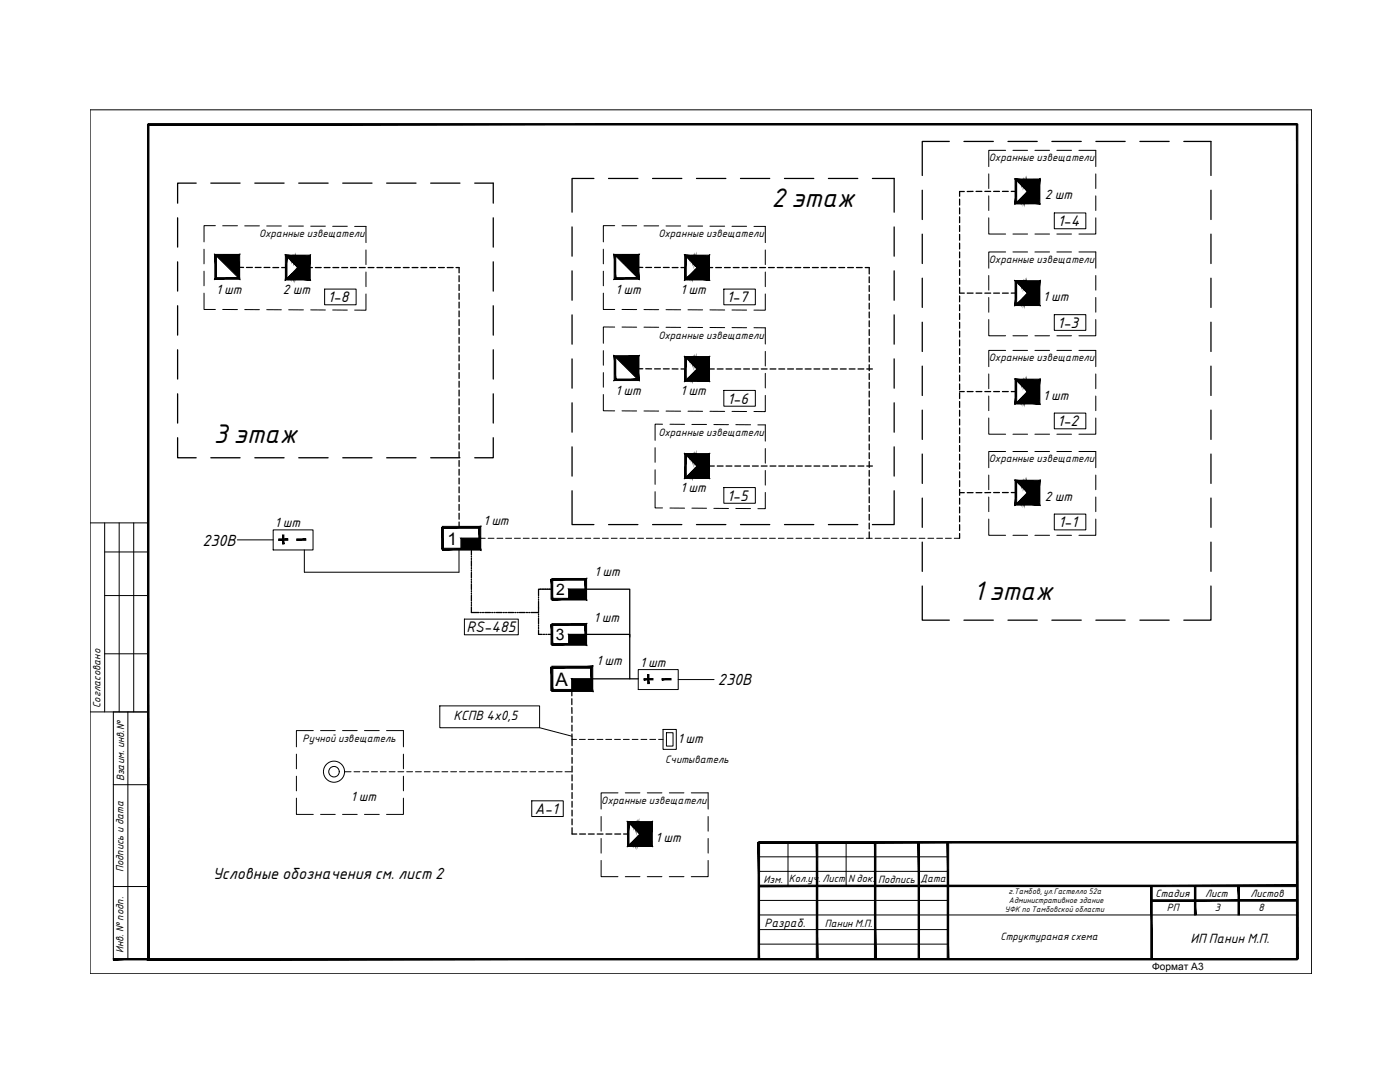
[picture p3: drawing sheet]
<svg xmlns="http://www.w3.org/2000/svg" width="279mm" height="216mm" viewBox="0 0 279 216" stroke-linecap="round" stroke-linejoin="round" font-family="sans-serif">
<!-- layer: DESC -->
<g fill="none" stroke="#000" stroke-width=".2">
<path d="M18 21.9h243.8v172.4h-243.8zM197.3 34.7v2.9M197.3 39.1v2.9M200.7 30h-3.4v3.2M202.2 30h2.9M206.5 30h3M210.9 30h2.9M215.3 30h3.4v3.2M218.7 34.7v2.9M218.7 39.1v2.9M40.7 58.5v3.3h2.3M40.7 49.7v2.9"/>
<path d="M40.7 54.1v2.9M43 45h-2.3v3.3M44.4 45h3M48.8 45.1h3M53.2 45.1h2.9M57.6 45.1h3M62 45.1h2.9M64.8 57.7h6.3v3.1h-6.3zM66.4 45.2h2.9M70.8 45.2h2.2v3.2M73 58.7v3.2h-2.2M73 49.9v2.9"/>
<path d="M73 54.3v2.9M120.4 58.5v3.3h2.3M120.4 49.7v2.9M120.4 54.1v2.9M122.7 45h-2.3v3.3M124.1 45h3M128.5 45.1h3M132.9 45.1h2.9M137.3 45.1h2.9M141.7 45.1h2.9M144.5 57.7h6.2v3.1h-6.2zM146.1 45.2h2.9"/>
<path d="M150.5 45.2h2.2v3.2M152.7 58.7v3.2h-2.2M152.7 49.9v2.9M152.7 54.3v2.9M197.3 43.5v3.2h3.4M197.3 55v2.9M197.3 59.4v2.9M200.7 50.3h-3.4v3.2M202.2 50.3h2.9M202.2 46.7h2.9M206.5 50.3h3M206.5 46.7h3"/>
<path d="M210.4 42.5h6.3v3.1h-6.3zM210.9 50.3h2.9M210.9 46.7h2.9M215.3 50.3h3.4v3.2M218.7 43.5v3.2h-3.4M218.7 55v2.9M218.7 59.4v2.9M44.4 61.8h3M48.8 61.8h3M53.2 61.8h2.9M57.6 61.8h3M62 61.8l2.9 .1"/>
<path d="M66.4 61.9h2.9M120.4 78.7v3.3h2.3M120.4 70v2.9M120.4 74.3v3M122.7 65.3l-2.3-.1v3.3M124.1 65.3h3M124.1 61.8h3M128.5 65.3h3M128.5 61.8h3M132.9 65.3h2.9M132.9 61.8h2.9M137.3 65.3h2.9"/>
<path d="M137.3 61.8h2.9M141.7 65.3l2.9 .1M141.7 61.8l2.9 .1M144.5 77.9h6.2v3.2h-6.2zM146.1 65.4h2.9M146.1 61.9h2.9M150.5 65.4h2.2v3.3M152.7 78.9v3.2h-2.2M152.7 70.1v2.9M152.7 74.5v2.9M197.3 63.8v3.2h3.4M197.3 74.6v3"/>
<path d="M197.3 79v2.9M200.7 69.9h-3.4v3.3M202.2 67h2.9M202.2 69.9h2.9M206.5 67h3M206.5 69.9h3M210.4 62.8h6.3v3.1h-6.3zM210.9 67h2.9M210.9 69.9h2.9M215.3 69.9h3.4v3.3M218.7 63.8v3.2h-3.4M218.7 74.6v3"/>
<path d="M218.7 79v2.9M124.1 82h3M128.5 82h3M130.7 98.1v3.3h1.5M130.7 89.3v3M130.7 93.7v3M132.2 84.7l-1.5-.1v3.3M132.9 82h2.9M133.7 84.7h2.9M137.3 82l2.9 .1M138.1 84.7h2.9M141.7 82.1h2.9"/>
<path d="M142.5 84.7h2.9M144.5 97.3h6.2v3.1h-6.2zM146.1 82.1h2.9M146.8 84.7l3 .1M151.2 84.8h1.5v3.2M152.7 98.3v3.2h-1.5M152.7 89.5v2.9M152.7 93.9v2.9M197.3 83.4v3.2h3.4M197.3 94.8v2.9M197.3 99.2v2.9M200.7 90.1h-3.4v3.2"/>
<path d="M202.2 90.1h2.9M202.2 86.6h2.9M206.5 90.1h3M206.5 86.6h3M210.4 82.4h6.3v3.2h-6.3zM210.9 90.1h2.9M210.9 86.6h2.9M215.3 90.1h3.4v3.2M218.7 83.4v3.2h-3.4M218.7 94.8v2.9M218.7 99.2v2.9M18 104.3h11.6"/>
<path d="M20.9 104.3v37.8M20.9 118.8h8.7M20.9 110.1h8.7M23.8 104.3v37.8M26.7 104.3v37.8M47.4 107.7h7.1M54.5 105.7h8v4h-8zM91.6 109.6v4.6h-30.9v-4.5M92 109.6h.1M96.8 107.4h-4.8v2.2M97.4 107.4h1.2M99.2 107.4h1.1"/>
<path d="M100.9 107.4h1.2M102.7 107.4h1.2M104.4 107.4h1.2M106.2 107.4h1.2M107.9 107.4h1.2M109.7 107.4h1.2M111.5 107.4h1.1M113.2 107.4h1.2M113.5 119.6h.1M115 107.4h1.1M116.7 107.4h1.2M116.9 117.6h-3.4v2"/>
<path d="M118.5 107.4h1.1M120.2 107.4h1.2M122 107.4h1.2M123.7 107.4h1.2M125.5 107.4h1.2M127.2 107.4h1.2M129 107.4h1.2M130.8 107.4h1.1M132.5 107.4h1.2M133.7 101.4h2.9M134.3 107.4h1.1M136 107.4h1.2"/>
<path d="M137.8 107.4h1.2M138.1 101.4h2.9M139.5 107.4h1.2M141.3 107.4h1.2M142.5 101.4l2.9 .1M143.1 107.4h1.1M144.8 107.4h1.2M146.6 107.4h1.1M146.8 101.5h3M148.3 107.4h1.2M150.1 107.4h1.1M151.8 107.4h1.2"/>
<path d="M153.6 107.4h1.1M155.3 107.4h1.2M157.1 107.4h1.2M158.8 107.4h1.2M160.6 107.4h1.2M162.4 107.4h1.1M164.1 107.4h1.2M165.9 107.4h1.1M167.6 107.4h1.2M169.4 107.4h1.2M171.1 107.4h1.2M172.9 107.4h1.2"/>
<path d="M174.6 107.4h1.2M176.4 107.4h1.2M178.2 107.4h1.1M179.9 107.4h1.2M181.7 107.4h1.1M183.4 107.4h1.2M185.2 107.4h1.1M186.9 107.4h1.2M188.7 107.4h1.2M190.5 107.4h1M197.3 103.6v3.2h3.4M202.2 106.8h2.9"/>
<path d="M206.5 106.8h3M210.4 102.6h6.3v3.1h-6.3zM210.9 106.8h2.9M218.7 103.6v3.2h-3.4M20.9 130.5h8.7M92.7 123.5h10.7v3.2h-10.7zM113.5 128.6h.1M116.9 126.6h-3.4v2M118.1 135.5h-4v2.3M118.1 136.1h.1M127.4 133.6h8v4h-8zM135.4 135.6h7.1"/>
<path d="M18 142.1h11.6M22.6 142.1v49.3M22.6 156.6h7M25.5 142.1v49.3M59.2 159.3v3.2h3.3M59.2 150.5v2.9M59.2 154.9v2.9M62.5 145.8h-3.3v3.2M64 145.8h2.9M68.4 145.8h2.9M68.8 154h1.3M70.6 154h1.2"/>
<path d="M72.4 154h1.2M72.7 145.8h3M74.1 154h1.2M75.9 154h1.2M77.1 145.8h3.4v3.2M77.7 154h1.1M79.4 154h1.2M80.5 159.3v3.2h-3.4M80.5 150.5v2.9M80.5 154.9v2.9M81.2 154h1.1M82.9 154h1.2"/>
<path d="M84.7 154h1.1M86.4 154h1.2M87.8 140.9h19.9v4.3h-19.9zM88.2 154h1.2M90 154h1.1M91.7 154h1.2M93.5 154h1.1M95.2 154h1.2M97 154h1.1M98.7 154h1.2M100.5 154h1.2M102.2 154h1.2"/>
<path d="M104 154h1.1M105.7 154h1.2M106.1 159.8h6.3v3.1h-6.3zM107.5 154h1.2M107.7 145.2l6.4 1.7M109.3 154h1.1M111 154h1.2M112.8 154h1.2M114.2 147.5h.9M115.6 147.5h1.2M117.4 147.5h1.2M119.1 147.5h1.2"/>
<path d="M120.9 147.5h1.2M122.7 147.5h1.1M123.3 158.2h-3.3v3.2M124.4 147.5h1.2M124.8 158.2h2.9M126.2 147.5h1.1M127.9 147.5h1.2M129.2 158.2h2.9M129.7 147.5h1.1M131.4 147.5h.9M132.3 145.5h2.7v4h-2.7zM133 146.2h1.3v2.7h-1.3z"/>
<path d="M133.6 158.2h2.9M138 158.2h3.3v3.2M22.6 176.9h7M64 162.5h2.9M68.4 162.5h2.9M72.7 162.5h3M120 171.7v3.2h3.3M120 162.9v2.9M120 167.3v2.9M124.8 174.9h2.9M129.2 174.9h2.9M133.6 174.9h2.9"/>
<path d="M141.3 171.7v3.2h-3.3M141.3 162.9v2.9M141.3 167.3v2.9M151.4 171h37.8M151.4 173.9h37.8M151.4 179.7h37.8M157.3 168.1v8.7M168.9 168.1v8.7M151.4 188.4h37.8M151.4 182.6h107.4M151.4 185.5h37.8"/>
<circle cx="66.7" cy="154" r="2.11"/>
<circle cx="66.7" cy="154" r="1.05"/>
</g>
<g fill="#000" stroke="#000" stroke-width=".2">
<path d="M43.2 51.1h4.3l.1 4.3zM122.9 51.1h4.3v4.3zM122.9 71.3h4.3v4.4z"/>
<path d="M29.4 24.8l.3 166.5v-166.5zM29.4 24.8l.3 166.5-.3 .2zM29.4 191.5l229.5-.2h-229.2zM29.4 191.5l229.5-.2v.2z"/>
<path d="M203.4 36h.3l-.3 .4zM203.7 36l-.3 .4h.3z"/>
<path d="M203.7 36h.3l-.3 .6zM204 36l-.3 .6h.3z"/>
<path d="M203.9 36h.3l-.3 .9zM204.2 36l-.3 .9h.3z"/>
<path d="M204.2 36h.3l-.3 1.2zM204.5 36l-.3 1.2h.3z"/>
<path d="M204.5 36h.3l-.3 1.5zM204.8 36l-.3 1.5h.3z"/>
<path d="M204.8 36h.3l-.3 1.8zM205.1 36l-.3 1.8h.3z"/>
<path d="M205.1 36h.3l-.3 4.4zM205.4 36l-.3 4.4h.3z"/>
<path d="M205.1 38.1l.3 .2-2.5 2.1zM202.9 40.4l.2 .2 2.3-2.3z"/>
<path d="M205.4 36h.3l-.3 4.4zM205.7 36l-.3 4.4h.3z"/>
<path d="M203.1 35.8l2.3 2.3-.3 .2zM203.1 35.8l-.2 .2 2.2 2.3z"/>
<path d="M205.7 36h.3l-.3 4.4zM206 36l-.3 4.4h.3z"/>
<path d="M206 36h.3l-.3 4.4zM206.3 36l-.3 4.4h.3z"/>
<path d="M206.3 36h.3l-.3 4.4zM206.6 36l-.3 4.4h.3z"/>
<path d="M206.6 36h.3l-.3 4.4zM206.9 36l-.3 4.4h.3z"/>
<path d="M206.9 36h.3l-.3 4.4zM207.2 36l-.3 4.4h.3z"/>
<path d="M29.6 24.9h229.3v-.2zM29.6 24.7h229.3l-229.3 .2z"/>
<path d="M42.9 50.8l.3 .3 4.6-.3zM43.2 51.1l4.6-.3-.3 .3zM47.5 51.1l.3 4.6v-4.9zM47.5 51.1l.3 4.6-.3-.3zM42.9 55.7h4.9l-.3-.3zM42.9 55.7l.3-.3h4.3zM42.9 50.8v4.9l.3-.3zM42.9 50.8l.3 .3v4.3z"/>
<path d="M57.7 51.2h.4l-.4 .3zM58.1 51.2l-.4 .3h.4z"/>
<path d="M58 51.2h.3l-.3 .6zM58.3 51.2l-.3 .6h.3z"/>
<path d="M58.1 55.3v.3h-.4zM57.7 55.3v.3l.4-.3z"/>
<path d="M58.3 51.2h.3l-.3 .9zM58.6 51.2l-.3 .9h.3z"/>
<path d="M58.3 55v.6h-.3zM58 55v.6l.3-.6z"/>
<path d="M58.6 51.1h.3l-.3 1.3zM58.9 51.1l-.3 1.3h.3z"/>
<path d="M58.6 54.7v.9h-.3zM58.3 54.7v.9l.3-.9z"/>
<path d="M58.9 51.2h.3l-.3 1.5zM59.2 51.2l-.3 1.5h.3z"/>
<path d="M58.9 54.4v1.2h-.3zM58.6 54.4v1.2l.3-1.2z"/>
<path d="M59.2 51.2h.3l-.3 1.8zM59.5 51.2l-.3 1.8h.3z"/>
<path d="M59.2 54.1v1.5h-.3zM58.9 54.1v1.5l.3-1.5z"/>
<path d="M59.5 51.2h.2l-.2 4.4zM59.7 51.2l-.2 4.4h.2z"/>
<path d="M59.5 53.8v1.8h-.3zM59.2 53.8v1.8l.3-1.8z"/>
<path d="M59.5 53.3l.2 .2-2.4 2.1zM57.3 55.6l.2 .2 2.2-2.3z"/>
<path d="M57.5 51l2.2 2.3-.2 .2zM57.5 51l-.2 .2 2.2 2.3z"/>
<path d="M59.7 51.2h.3l-.3 4.4zM60 51.2l-.3 4.4h.3z"/>
<path d="M60 51.2h.3l-.3 4.4zM60.3 51.2l-.3 4.4h.3z"/>
<path d="M60.4 51.2h.3l-.3 4.4zM60.7 51.2l-.3 4.4h.3z"/>
<path d="M60.6 51.2h.4l-.3 4.4zM61 51.2l-.3 4.4h.3z"/>
<path d="M61 51.2h.3l-.3 4.4zM61.3 51.2l-.3 4.4h.3z"/>
<path d="M61.3 51.2h.3l-.3 4.4zM61.6 51.2l-.3 4.4h.3z"/>
<path d="M61.9 50.9v5l-.3-.4zM61.6 51.2v4.3l.3-4.6zM57 50.9h4.9l-.3 .3zM57 50.9l.3 .3h4.3zM57 50.9l.3 .3-.3 4.7zM57.3 51.2l-.3 4.7 .3-.4zM57 55.9l.3-.4 4.6 .4zM57.3 55.5l4.6 .4-.3-.4z"/>
<path d="M122.6 50.8l.3 .3 4.6-.3zM122.9 51.1l4.6-.3-.3 .3zM127.2 51.1l.3 4.6v-4.9zM127.2 51.1l.3 4.6-.3-.3zM122.6 55.7h4.9l-.3-.3zM122.6 55.7l.3-.3h4.3zM122.6 50.8v4.9l.3-.3zM122.6 50.8l.3 .3v4.3z"/>
<path d="M137.4 51.2h.3l-.3 .3zM137.7 51.2l-.3 .3h.3z"/>
<path d="M137.7 51.2h.3l-.3 .6zM138 51.2l-.3 .6h.3z"/>
<path d="M137.7 55.3v.3h-.3zM137.4 55.3v.3l.3-.3z"/>
<path d="M138 51.2h.3l-.3 .9zM138.3 51.2l-.3 .9h.3z"/>
<path d="M138 55v.6h-.3zM137.7 55v.6l.3-.6z"/>
<path d="M138.3 51.1h.3l-.3 1.3zM138.6 51.1l-.3 1.3h.3z"/>
<path d="M138.3 54.7v.9h-.3zM138 54.7v.9l.3-.9z"/>
<path d="M138.5 51.2h.4l-.4 1.5zM138.9 51.2l-.4 1.5h.4z"/>
<path d="M138.6 54.4v1.2h-.3zM138.3 54.4v1.2l.3-1.2z"/>
<path d="M138.9 51.2h.3l-.3 1.8zM139.2 51.2l-.3 1.8h.3z"/>
<path d="M138.9 54.1v1.5h-.3zM138.6 54.1v1.5l.3-1.5z"/>
<path d="M139.1 51.2h.3l-.3 4.4zM139.4 51.2l-.3 4.4h.3z"/>
<path d="M139.2 53.8v1.8h-.3zM138.9 53.8v1.8l.3-1.8z"/>
<path d="M139.2 53.3l.2 .2-2.4 2.1zM137 55.6l.2 .2 2.2-2.3z"/>
<path d="M137.2 51l2.2 2.3-.2 .2zM137.2 51l-.2 .2 2.2 2.3z"/>
<path d="M139.4 51.2h.3l-.3 4.4zM139.7 51.2l-.3 4.4h.3z"/>
<path d="M139.7 51.2h.3l-.3 4.4zM140 51.2l-.3 4.4h.3z"/>
<path d="M140 51.2h.3l-.3 4.4zM140.3 51.2l-.3 4.4h.3z"/>
<path d="M140.3 51.2h.3l-.3 4.4zM140.6 51.2l-.3 4.4h.3z"/>
<path d="M140.6 51.2h.4l-.4 4.4zM141 51.2l-.4 4.4h.4z"/>
<path d="M141 51.2h.3l-.3 4.4zM141.3 51.2l-.3 4.4h.3z"/>
<path d="M141.6 50.9v5l-.3-.4zM141.3 51.2v4.3l.3-4.6zM136.6 50.9h5l-.3 .3zM136.6 50.9l.3 .3h4.4zM136.6 50.9l.3 .3-.3 4.7zM136.9 51.2l-.3 4.7 .4-.4zM136.6 55.9l.4-.4 4.6 .4zM137 55.5l4.6 .4-.3-.4z"/>
<path d="M203.4 56.3h.3l-.3 .3zM203.7 56.3l-.3 .3h.3z"/>
<path d="M203.7 56.3h.3l-.3 .6zM204 56.3l-.3 .6h.3z"/>
<path d="M203.7 40.1v.3h-.3zM203.4 40.1v.3l.3-.3z"/>
<path d="M203.9 56.3h.3l-.3 .9zM204.2 56.3l-.3 .9h.3z"/>
<path d="M204 39.8v.6h-.3zM203.7 39.8v.6l.3-.6z"/>
<path d="M204.2 56.2h.3l-.3 1.3zM204.5 56.2l-.3 1.3h.3z"/>
<path d="M204.3 39.5v.9h-.4zM203.9 39.5v.9l.4-.9z"/>
<path d="M204.5 56.3h.3l-.3 1.5zM204.8 56.3l-.3 1.5h.3z"/>
<path d="M204.5 39.2v1.2h-.3zM204.2 39.2v1.2l.3-1.2z"/>
<path d="M204.8 56.3h.3l-.3 1.8zM205.1 56.3l-.3 1.8h.3z"/>
<path d="M204.8 38.9v1.5h-.3zM204.5 38.9v1.5l.3-1.5z"/>
<path d="M205.1 56.3h.3l-.3 4.4zM205.4 56.3l-.3 4.4h.3z"/>
<path d="M205.1 58.4l.3 .2-2.5 2.1zM202.9 60.7l.2 .2 2.3-2.3z"/>
<path d="M205.1 38.6v1.8h-.3zM204.8 38.6v1.8l.3-1.8z"/>
<path d="M205.4 56.3h.3l-.3 4.4zM205.7 56.3l-.3 4.4h.3z"/>
<path d="M203.1 56.1l2.3 2.2-.3 .3zM203.1 56.1l-.2 .2 2.2 2.3z"/>
<path d="M205.7 56.3h.3l-.3 4.4zM206 56.3l-.3 4.4h.3z"/>
<path d="M206 56.3h.3l-.3 4.4zM206.3 56.3l-.3 4.4h.3z"/>
<path d="M206.3 56.3h.3l-.3 4.4zM206.6 56.3l-.3 4.4h.3z"/>
<path d="M206.6 56.3h.3l-.3 4.4zM206.9 56.3l-.3 4.4h.3z"/>
<path d="M206.9 56.3h.3l-.3 4.4zM207.2 56.3l-.3 4.4h.3z"/>
<path d="M207.5 35.7v5l-.3-.3zM207.5 35.7l-.3 .3v4.4zM202.6 35.7h4.9l-.3 .3zM202.6 35.7l.3 .3h4.3zM202.6 35.7l.3 .3-.3 4.7zM202.9 36l-.3 4.7 .3-.3zM202.6 40.7l.3-.3 4.6 .3zM202.9 40.4l4.6 .3-.3-.3z"/>
<path d="M122.6 71l.3 .3 4.6-.3zM122.9 71.3l4.6-.3-.3 .3zM127.5 71l-.3 .3 .3 4.6zM127.2 71.3l.3 4.6-.3-.3zM122.6 75.9h4.9l-.3-.3zM122.6 75.9l.3-.3h4.3zM122.6 71v4.9l.3-.3zM122.6 71l.3 .3v4.3z"/>
<path d="M137.4 71.4h.3l-.3 .4zM137.7 71.4l-.3 .4h.3z"/>
<path d="M137.7 71.4h.3l-.3 .6zM138 71.4l-.3 .6h.3z"/>
<path d="M137.7 75.5v.3h-.3zM137.4 75.5v.3l.3-.3z"/>
<path d="M138 71.4h.3l-.3 .9zM138.3 71.4l-.3 .9h.3z"/>
<path d="M138 75.2v.6h-.3zM137.7 75.2v.6l.3-.6z"/>
<path d="M138.3 71.4h.3l-.3 1.2zM138.6 71.4l-.3 1.2h.3z"/>
<path d="M138.3 74.9v1h-.3zM138 74.9v1l.3-1z"/>
<path d="M138.5 71.4h.4l-.4 1.5zM138.9 71.4l-.4 1.5h.4z"/>
<path d="M138.6 74.6v1.2h-.3zM138.3 74.6v1.2l.3-1.2z"/>
<path d="M138.9 71.4h.3l-.3 1.8zM139.2 71.4l-.3 1.8h.3z"/>
<path d="M138.9 74.3v1.5h-.3zM138.6 74.3v1.5l.3-1.5z"/>
<path d="M139.1 71.4h.3l-.3 4.4zM139.4 71.4l-.3 4.4h.3z"/>
<path d="M139.2 74v1.8h-.3zM138.9 74v1.8l.3-1.8z"/>
<path d="M139.2 73.5l.2 .3-2.4 2zM137 75.8l.2 .2 2.2-2.2z"/>
<path d="M137.2 71.2l2.2 2.3-.2 .2zM137 71.4l2.2 2.3-2-2.5z"/>
<path d="M139.4 71.4h.3l-.3 4.4zM139.7 71.4l-.3 4.4h.3z"/>
<path d="M139.7 71.4h.3l-.3 4.4zM140 71.4l-.3 4.4h.3z"/>
<path d="M140 71.4h.3l-.3 4.4zM140.3 71.4l-.3 4.4h.3z"/>
<path d="M140.3 71.4h.3l-.3 4.4zM140.6 71.4l-.3 4.4h.3z"/>
<path d="M140.6 71.4h.4l-.4 4.4zM141 71.4l-.4 4.4h.4z"/>
<path d="M141 71.4h.3l-.3 4.4zM141.3 71.4l-.3 4.4h.3z"/>
<path d="M141.6 71.1v5l-.3-.3zM141.3 71.4v4.4l.3-4.7zM136.6 71.1h5l-.3 .3zM136.6 71.1l.3 .3h4.4zM136.6 71.1l.3 .3-.3 4.7zM136.9 71.4l-.3 4.7 .4-.3zM136.6 76.1l.4-.3 4.6 .3zM137 75.8l4.6 .3-.3-.3z"/>
<path d="M203.4 75.9h.3l-.3 .4zM203.7 75.9l-.3 .4h.3z"/>
<path d="M203.7 75.9h.3l-.3 .6zM204 75.9l-.3 .6h.3z"/>
<path d="M203.7 60.4v.3h-.3zM203.4 60.4v.3l.3-.3z"/>
<path d="M203.9 75.9h.3l-.3 1zM204.2 75.9l-.3 1h.3z"/>
<path d="M204 60.1v.6h-.3zM203.7 60.1v.6l.3-.6z"/>
<path d="M204.2 75.9h.3l-.3 1.2zM204.5 75.9l-.3 1.2h.3z"/>
<path d="M204.3 59.8v.9h-.4zM203.9 59.8v.9l.4-.9z"/>
<path d="M204.5 75.9h.3l-.3 1.6zM204.8 75.9l-.3 1.6h.3z"/>
<path d="M204.5 59.5v1.2h-.3zM204.2 59.5v1.2l.3-1.2z"/>
<path d="M204.8 75.9h.3l-.3 1.8zM205.1 75.9l-.3 1.8h.3z"/>
<path d="M204.8 59.2v1.5h-.3zM204.5 59.2v1.5l.3-1.5z"/>
<path d="M205.1 75.9h.3l-.3 4.4zM205.4 75.9l-.3 4.4h.3z"/>
<path d="M205.1 58.9v1.8h-.3zM204.8 58.9v1.8l.3-1.8z"/>
<path d="M205.1 78l.3 .3-2.5 2zM202.9 80.3l.2 .2 2.3-2.2z"/>
<path d="M205.4 75.9h.3l-.3 4.4zM205.7 75.9l-.3 4.4h.3z"/>
<path d="M203.1 75.8l2.3 2.2-.3 .2zM203.1 75.8l-.2 .2 2.2 2.2z"/>
<path d="M205.7 75.9h.3l-.3 4.4zM206 75.9l-.3 4.4h.3z"/>
<path d="M206 75.9h.3l-.3 4.4zM206.3 75.9l-.3 4.4h.3z"/>
<path d="M206.3 75.9h.3l-.3 4.4zM206.6 75.9l-.3 4.4h.3z"/>
<path d="M206.6 75.9h.3l-.3 4.4zM206.9 75.9l-.3 4.4h.3z"/>
<path d="M206.9 75.9h.3l-.3 4.4zM207.2 75.9l-.3 4.4h.3z"/>
<path d="M207.5 56v5l-.3-.4zM207.5 56l-.3 .3v4.3zM202.6 56h4.9l-.3 .3zM202.6 56l.3 .3h4.3zM202.6 56l.3 .3-.3 4.7zM202.9 56.3l-.3 4.7 .3-.4zM202.6 61l.3-.4 4.6 .4zM202.9 60.6l4.6 .4-.3-.4z"/>
<path d="M137.4 90.8h.3l-.3 .3zM137.7 90.8l-.3 .3h.3z"/>
<path d="M137.7 90.8h.3l-.3 .6zM138 90.8l-.3 .6h.3z"/>
<path d="M137.7 94.9v.3h-.3zM137.4 94.9v.3l.3-.3z"/>
<path d="M138 90.8h.3l-.3 .9zM138.3 90.8l-.3 .9h.3z"/>
<path d="M138 94.6v.6h-.3zM137.7 94.6v.6l.3-.6z"/>
<path d="M138.3 90.8h.3l-.3 1.2zM138.6 90.8l-.3 1.2h.3z"/>
<path d="M138.3 94.3v.9h-.3zM138 94.3v.9l.3-.9z"/>
<path d="M138.5 90.8h.4l-.4 1.5zM138.9 90.8l-.4 1.5h.4z"/>
<path d="M138.6 94v1.2h-.3zM138.3 94v1.2l.3-1.2z"/>
<path d="M138.9 90.8h.3l-.3 1.8zM139.2 90.8l-.3 1.8h.3z"/>
<path d="M138.9 93.7v1.5h-.3zM138.6 93.7v1.5l.3-1.5z"/>
<path d="M139.1 90.8h.3l-.3 4.4zM139.4 90.8l-.3 4.4h.3z"/>
<path d="M139.2 93.4v1.8h-.3zM138.9 93.4v1.8l.3-1.8z"/>
<path d="M139.2 92.9l.2 .2-2.4 2.1zM137 95.2l.2 .2 2.2-2.3z"/>
<path d="M137.2 90.6l2.2 2.3-.2 .2zM137 90.8l2.2 2.3-2-2.5z"/>
<path d="M139.4 90.8h.3l-.3 4.4zM139.7 90.8l-.3 4.4h.3z"/>
<path d="M139.7 90.8h.3l-.3 4.4zM140 90.8l-.3 4.4h.3z"/>
<path d="M140 90.8h.3l-.3 4.4zM140.3 90.8l-.3 4.4h.3z"/>
<path d="M140.3 90.8h.3l-.3 4.4zM140.6 90.8l-.3 4.4h.3z"/>
<path d="M140.6 90.8h.4l-.4 4.4zM141 90.8l-.4 4.4h.4z"/>
<path d="M141 90.8h.3l-.3 4.4zM141.3 90.8l-.3 4.4h.3z"/>
<path d="M141.6 90.5v5l-.3-.3zM141.6 90.5l-.3 .3v4.4zM136.6 90.5h5l-.3 .3zM136.6 90.5l.3 .3h4.4zM136.6 90.5l.3 .3-.3 4.7zM136.9 90.8l-.3 4.7 .4-.3zM136.6 95.5l.4-.3 4.6 .3zM137 95.2l4.6 .3-.3-.3z"/>
<path d="M203.4 96.1h.3l-.3 .3zM203.7 96.1l-.3 .3h.3z"/>
<path d="M203.7 96.1h.3l-.3 .6zM204 96.1l-.3 .6h.3z"/>
<path d="M203.7 80v.4h-.3zM203.4 80v.4l.3-.4z"/>
<path d="M203.9 96.1h.3l-.3 .9zM204.2 96.1l-.3 .9h.3z"/>
<path d="M204 79.7v.7h-.3zM203.7 79.7v.7l.3-.7z"/>
<path d="M204.2 96.1h.3l-.3 1.2zM204.5 96.1l-.3 1.2h.3z"/>
<path d="M204.3 79.4v1h-.4zM203.9 79.4v1l.4-1z"/>
<path d="M204.5 96.1h.3l-.3 1.5zM204.8 96.1l-.3 1.5h.3z"/>
<path d="M204.5 79.1v1.3h-.3zM204.2 79.1v1.3l.3-1.3z"/>
<path d="M204.8 96.1h.3l-.3 1.8zM205.1 96.1l-.3 1.8h.3z"/>
<path d="M204.8 78.8v1.6h-.3zM204.5 78.8v1.6l.3-1.6z"/>
<path d="M205.1 96.1h.3l-.3 4.4zM205.4 96.1l-.3 4.4h.3z"/>
<path d="M205.1 98.2l.3 .2-2.5 2.1zM202.9 100.5l.2 .2 2.3-2.3z"/>
<path d="M205.1 78.5v1.8h-.3zM204.8 78.5v1.8l.3-1.8z"/>
<path d="M205.4 96.1h.3l-.3 4.4zM205.7 96.1l-.3 4.4h.3z"/>
<path d="M203.1 95.9l2.3 2.3-.3 .2zM203.1 95.9l-.2 .2 2.2 2.3z"/>
<path d="M205.7 96.1h.3l-.3 4.4zM206 96.1l-.3 4.4h.3z"/>
<path d="M206 96.1h.3l-.3 4.4zM206.3 96.1l-.3 4.4h.3z"/>
<path d="M206.3 96.1h.3l-.3 4.4zM206.6 96.1l-.3 4.4h.3z"/>
<path d="M206.6 96.1h.3l-.3 4.4zM206.9 96.1l-.3 4.4h.3z"/>
<path d="M206.9 96.1h.3l-.3 4.4zM207.2 96.1l-.3 4.4h.3z"/>
<path d="M207.5 75.7v4.9l-.3-.3zM207.5 75.7l-.3 .3v4.3zM202.6 75.7h4.9l-.3 .3zM202.6 75.7l.3 .3h4.3zM202.6 75.7l.3 .3-.3 4.6zM202.9 76l-.3 4.6 .3-.3zM202.6 80.6l.3-.3 4.6 .3zM202.9 80.3l4.6 .3-.3-.3z"/>
<path d="M55.6 107.5v.3l1.8-.3zM55.6 107.8l1.8-.3v.3z"/>
<path d="M56.4 106.8l.3 1.7v-1.7zM56.4 106.8l.3 1.7h-.3z"/>
<path d="M59.2 107.5v.3l1.8-.3zM59.2 107.8l1.8-.3v.3z"/>
<path d="M88.3 105v.4l7.6-.4zM88.3 105.4l7.6-.4-.3 .4zM95.6 105.4l.3 4.4v-4.8zM95.6 105.4l.3 4.4-.3-.4zM88.3 109.8h7.6l-.3-.4zM88.3 109.4h7.3l-7.3 .4z"/>
<path d="M88.1 105.2l.4 4.4v-4.4zM88.1 105.2l.4 4.4h-.4z"/>
<path d="M92 107.4l3.8 2.2v-2.2zM92 107.4l3.8 2.2h-3.8z"/>
<path d="M110.1 115.4v.4l7-.4zM110.1 115.8l7-.4-.4 .4zM117.1 115.4l-.4 .4 .4 3.9zM116.7 115.8l.4 3.9-.4-.3zM110.1 119.7h7l-.4-.3zM110.1 119.4h6.6l-6.6 .3z"/>
<path d="M110 115.6l.3 4v-4zM110 115.6l.3 4h-.3z"/>
<path d="M113.5 117.6l3.4 2v-2zM113.5 117.6l3.4 2h-3.4z"/>
<path d="M203.7 100.2v.3h-.3zM203.4 100.2v.3l.3-.3z"/>
<path d="M204 99.9v.6h-.3zM203.7 99.9v.6l.3-.6z"/>
<path d="M204.3 99.6v.9h-.4zM203.9 99.6v.9l.4-.9z"/>
<path d="M204.5 99.3v1.2h-.3zM204.2 99.3v1.2l.3-1.2z"/>
<path d="M204.8 99v1.5h-.3zM204.5 99v1.5l.3-1.5z"/>
<path d="M205.1 98.7v1.8h-.3zM204.8 98.7v1.8l.3-1.8z"/>
<path d="M207.5 95.8v5l-.3-.3zM207.5 95.8l-.3 .3v4.4zM202.6 95.8h4.9l-.3 .3zM202.6 95.8l.3 .3h4.3zM202.6 95.8l.3 .3-.3 4.7zM202.9 96.1l-.3 4.7 .3-.3zM202.6 100.8l.3-.3 4.6 .3zM202.9 100.5l4.6 .3-.3-.3z"/>
<path d="M110.1 132.9v.4l8.2-.4zM110.1 133.3l8.2-.4-.4 .4zM118.3 132.9l-.4 .4 .4 4.7zM117.9 133.3l.4 4.7-.4-.4zM110.1 138h8.2l-.4-.4zM110.1 137.6h7.8l-7.8 .4z"/>
<path d="M110.1 124.4v.4l7-.4zM110.1 124.8l7-.4-.4 .4zM117.1 124.4l-.4 .4 .4 3.9zM116.7 124.8l.4 3.9-.4-.3zM110.1 128.7h7l-.4-.3zM110.1 128.4h6.6l-6.6 .3z"/>
<path d="M110 124.6l.3 4v-4zM110 124.6l.3 4h-.3z"/>
<path d="M109.9 133.1l.4 4.7v-4.7zM109.9 133.1l.4 4.7h-.4z"/>
<path d="M113.5 126.6l3.4 2v-2zM113.5 126.6l3.4 2h-3.4z"/>
<path d="M114.1 135.5l4 2.3v-2.3zM114.1 135.5l4 2.3h-4z"/>
<path d="M128.5 135.4v.3l1.8-.3zM128.5 135.7l1.8-.3v.3z"/>
<path d="M129.3 134.6l.2 1.8v-1.8zM129.3 134.6l.2 1.8h-.2z"/>
<path d="M132.1 135.4v.3l1.8-.3zM132.1 135.7l1.8-.3v.3z"/>
<path d="M126 164.2h.3l-.3 .4zM126.3 164.2l-.3 .4h.3z"/>
<path d="M126.3 164.2h.3l-.3 .6zM126.6 164.2l-.3 .6h.3z"/>
<path d="M126.3 168.3v.3h-.3zM126 168.3v.3l.3-.3z"/>
<path d="M126.6 164.2h.3l-.3 .9zM126.9 164.2l-.3 .9h.3z"/>
<path d="M126.6 168v.7h-.3zM126.3 168v.7l.3-.7z"/>
<path d="M126.9 164.2h.3l-.3 1.2zM127.2 164.2l-.3 1.2h.3z"/>
<path d="M126.9 167.7v1h-.3zM126.6 167.7v1l.3-1z"/>
<path d="M127.1 164.2h.4l-.4 1.5zM127.5 164.2l-.4 1.5h.4z"/>
<path d="M127.2 167.4v1.3h-.3zM126.9 167.4v1.3l.3-1.3z"/>
<path d="M127.5 164.2h.3l-.3 1.8zM127.8 164.2l-.3 1.8h.3z"/>
<path d="M127.5 167.1v1.6h-.3zM127.2 167.1v1.6l.3-1.6z"/>
<path d="M127.7 164.2h.3l-.3 4.4zM128 164.2l-.3 4.4h.3z"/>
<path d="M127.8 166.8v1.8h-.3zM127.5 166.8v1.8l.3-1.8z"/>
<path d="M127.8 166.3l.2 .3-2.4 2zM125.6 168.6l.2 .2 2.2-2.2z"/>
<path d="M128 164.2h.3l-.3 4.4zM128.3 164.2l-.3 4.4h.3z"/>
<path d="M125.8 164l2.2 2.3-.2 .2zM125.6 164.3l2.2 2.2-2-2.5z"/>
<path d="M128.3 164.2h.3l-.3 4.4zM128.6 164.2l-.3 4.4h.3z"/>
<path d="M128.6 164.2h.3l-.3 4.4zM128.9 164.2l-.3 4.4h.3z"/>
<path d="M128.9 164.2h.3l-.3 4.4zM129.2 164.2l-.3 4.4h.3z"/>
<path d="M129.2 164.2h.4l-.4 4.4zM129.6 164.2l-.4 4.4h.4z"/>
<path d="M129.6 164.2h.3l-.3 4.4zM129.9 164.2l-.3 4.4h.3z"/>
<path d="M130.2 163.9v5l-.3-.3zM130.2 163.9l-.3 .4v4.3zM125.2 163.9h5l-.3 .4zM125.2 163.9l.3 .4h4.4zM125.2 163.9l.3 .4-.3 4.6zM125.5 164.3l-.3 4.6 .3-.3zM125.2 168.9l.3-.3 4.7 .3zM125.5 168.6l4.7 .3-.3-.3z"/>
<path d="M151.4 167.9v.3l107.4-.3zM151.4 168.2l107.4-.3v.3z"/>
<path d="M151.4 176.6v.3l107.4-.3zM151.4 176.9l107.4-.3v.3z"/>
<path d="M151.3 168.1l.3 23.2v-23.2zM151.3 168.1l.3 23.2h-.3z"/>
<path d="M162.9 168.1l.3 23.3v-23.3zM162.9 168.1l.3 23.3h-.3z"/>
<path d="M174.5 168.1l.3 23.2v-23.2zM174.5 168.1l.3 23.2h-.3z"/>
<path d="M183.2 168.1l.3 23.2v-23.2zM183.2 168.1l.3 23.2h-.3z"/>
<path d="M189 168.1l.3 23.2v-23.2zM189 168.1l.3 23.2h-.3z"/>
<path d="M229.8 179.5v.3l29-.3zM229.8 179.8l29-.3v.3z"/>
<path d="M22.6 191.3v.2l7-.2zM22.6 191.5l7-.2v.2z"/>
<path d="M229.7 176.8v14.6h.2zM229.7 176.8h.2v14.6z"/>
<path d="M238.4 176.8v5.8h.3zM238.4 176.8h.3v5.8z"/>
<path d="M247.1 176.8v5.8h.3zM247.1 176.8h.3v5.8z"/>
<path d="M258.7 24.8v166.6h.3zM258.7 24.8h.3v166.6z"/>
</g>
<!-- layer: BLK_12_THHN -->
<g fill="none" stroke="#000" stroke-width=".25">
<path d="M39.2 36.5h-3.8v4M42.1 36.5h5.8M50.9 36.5h5.8M59.6 36.5h5.9M68.4 36.5h5.8M77.2 36.5h5.8M86 36.5h5.8M94.7 36.5h3.7v4M118.5 35.6h-4.3v6.7M121.4 35.6h5.9M130.2 35.6h5.9M139 35.6h5.9"/>
<path d="M147.8 35.6h5.8M156.6 35.6h5.8M165.3 35.6h5.9M174.1 35.6h4.3v6.7M184.1 38v5.8M189.5 28.2h-5.4v6.8M191.5 39.7v1.2M192.4 28.2h5.8M192.4 38.2h-.9v1M194.2 38.2h-1.2M194.8 38.2h1.2M196.5 38.2h1.2"/>
<path d="M198.3 38.2h1.2M200.1 38.2h1.1M201.2 28.2h5.8M201.8 38.2h.9M209.9 28.2h5.9M218.7 28.2h5.9M227.5 28.2h5.8M236.3 28.2h5.4v6.8M241.7 38v5.8M35.4 43.5v5.8M35.4 52.2v5.9M47.7 53.3l.9 .1"/>
<path d="M49.2 53.4h1.2M50.9 53.4h1.2M52.7 53.4h1.2M54.5 53.4h1.1M56.2 53.4h.9M61.8 53.4h.5M62.9 53.4h1.2M64.7 53.4h1.2M66.4 53.4h1.2M68.2 53.4h1.2M69.9 53.4h1.2M71.7 53.4h1.2"/>
<path d="M73.5 53.4h1.1M75.2 53.4h1.2M77 53.4h1.1M78.7 53.4h1.2M80.5 53.4h1.2M82.2 53.4h1.2M84 53.4h1.2M85.8 53.4h1.1M87.5 53.4h1.2M89.3 53.4h1.1M91 53.4h.6v1M91.6 55v1.2"/>
<path d="M91.6 56.8v1.2M91.6 58.5v1.2M98.4 43.5v5.8M98.4 52.2v5.9M114.2 45.3v5.8M114.2 54v5.9M127.4 53.3l.9 .1M128.9 53.4h1.1M130.6 53.4h1.2M132.4 53.4h1.2M134.1 53.4h1.2M135.9 53.4h.9"/>
<path d="M141.4 53.4h.8M142.8 53.4h1.2M144.6 53.4h1.1M146.3 53.4h1.2M148.1 53.4h1.2M149.9 53.4h1.1M151.6 53.4h1.2M153.4 53.4h1.1M155.1 53.4h1.2M156.9 53.4h1.1M158.6 53.4h1.2M160.4 53.4h1.2"/>
<path d="M162.1 53.4h1.2M163.9 53.4h1.2M165.6 53.4h1.2M167.4 53.4h1.2M169.2 53.4h1.1M170.9 53.4h1.2M172.7 53.4h.8v1.3M173.5 55.2v1.2M173.5 57v1.2M173.5 58.7v1.2M178.4 45.3v5.8M178.4 54v5.9"/>
<path d="M184.1 46.7v5.9M184.1 55.5v5.8M191.5 57.3v1.2h.9M191.5 41.5v1.2M191.5 43.3v1.1M191.5 45v1.2M191.5 46.8v1.1M191.5 48.5v1.2M191.5 50.3v1.1M191.5 52v1.2M191.5 53.8v1.2M191.5 55.5v1.2"/>
<path d="M191.5 59.1v1.1M193 58.5h1.2M194.8 58.5h1.2M196.5 58.5h1.2M198.3 58.5h1.2M200.1 58.5h1.1M202.7 58.5h-.9M241.7 46.7v5.9M241.7 55.5v5.8M35.4 61v5.9M35.4 69.8v5.8M35.4 78.6v5.8"/>
<path d="M91.6 60.3v1.2M91.6 62v1.2M91.6 63.8v1.2M91.6 65.6v1.1M91.6 67.3v1.2M91.6 69.1v1.1M91.6 70.8v1.2M91.6 72.6v1.2M91.6 74.3v1.2M91.6 76.1v1.2M91.6 77.8v1.2M91.6 79.6v1.2"/>
<path d="M98.4 61v5.9M98.4 69.8v5.8M98.4 78.6v5.8M114.2 62.8v5.9M114.2 71.6v5.9M127.4 73.6h.9M128.9 73.6h1.1M130.6 73.6h1.2M132.4 73.6h1.2M134.1 73.6h1.2M135.9 73.6h.9M141.4 73.6h1.2"/>
<path d="M143.1 73.6h1.2M144.9 73.6h1.2M146.7 73.6h1.1M148.4 73.6h1.2M150.2 73.6h1.1M151.9 73.6h1.2M153.7 73.6h1.1M155.4 73.6h1.2M157.2 73.6h1.2M158.9 73.6h1.2M160.7 73.6h1.2M162.4 73.6h1.2"/>
<path d="M164.2 73.6h1.2M166 73.6h1.1M167.7 73.6h1.2M169.5 73.6h1.1M171.2 73.6h1.2M173 73.6h1.1M173.5 60.5v1.2M173.5 62.3v1.1M173.5 64v1.2M173.5 65.8v1.1M173.5 67.5v1.2M173.5 69.3v1.1"/>
<path d="M173.5 71v1.2M173.5 72.8v1.2M173.5 74.5v1.2M173.5 76.3v1.2M173.5 78v1.2M173.5 79.8v1.2M178.4 62.8v5.9M178.4 71.6v5.9M184.1 64.3v5.8M184.1 73.1v5.8M191.5 60.8v1.2M191.5 62.6v1.1"/>
<path d="M191.5 64.3v1.2M191.5 66.1v1.2M191.5 67.8v1.2M191.5 69.6v1.1M191.5 71.3v1.2M191.5 73.1v1.2M191.5 74.9v1.1M191.5 76.6v1.2M191.5 78.4v1.1M191.5 78.1h.9M193 78.1h1.2M194.8 78.1h1.2"/>
<path d="M196.5 78.1h1.2M198.3 78.1h1.2M200.1 78.1h1.1M201.8 78.1h.9M241.7 64.3v5.8M241.7 73.1v5.8M35.4 87.3v4h3.8M42.1 91.3h5.8M50.9 91.3h5.8M59.6 91.3h5.9M68.4 91.3h5.8M77.2 91.3h5.8"/>
<path d="M86 91.3h5.8M91.6 81.4v1.1M91.6 83.1v1.2M91.6 84.9v1.1M91.6 86.6v1.2M91.6 88.4v1.1M91.6 90.1v1.2M91.6 91.9v1.2M91.6 93.6v1.2M91.6 95.4v1.2M91.6 97.2v1.1M91.6 98.9v1.2"/>
<path d="M98.4 87.3v4h-3.7M114.2 97.9v6.8h4.3M114.2 80.4v5.8M114.2 89.2v5.8M141.4 93h1.2M143.1 93h1.2M144.9 93h1.2M146.7 93h1.1M148.4 93h1.2M150.2 93h1.1M151.9 93h1.2M153.7 93h1.1"/>
<path d="M155.4 93h1.2M157.2 93h1.2M158.9 93h1.2M160.7 93h1.2M162.4 93h1.2M164.2 93h1.2M166 93h1.1M167.7 93h1.2M169.5 93h1.1M171.2 93h1.2M173 93h1.1M173.5 81.6v1.1"/>
<path d="M173.5 83.3v1.2M173.5 85.1v1.1M173.5 86.8v1.2M173.5 88.6v1.2M173.5 90.3v1.2M173.5 92.1v1.2M173.5 93.9v1.1M173.5 95.6v1.2M173.5 97.4v1.1M173.5 99.1v1.2M178.4 97.9v6.8h-4.3M178.4 80.4v5.8"/>
<path d="M178.4 89.2v5.8M184.1 81.8v5.9M184.1 90.6v5.9M184.1 99.4v5.8M191.5 80.1v1.2M191.5 81.9v1.1M191.5 83.6v1.2M191.5 85.4v1.2M191.5 87.1v1.2M191.5 88.9v1.2M191.5 90.6v1.2M191.5 92.4v1.2"/>
<path d="M191.5 94.2v1.1M191.5 95.9v1.2M191.5 97.7v1.1M191.5 99.4v1.2M191.5 98.3h.9M193 98.3h1.2M194.8 98.3h1.2M197.7 98.3h-1.2M198.3 98.3h1.2M200.1 98.3h1.1M201.8 98.3h.9M241.7 81.8v5.9"/>
<path d="M241.7 90.6v5.9M241.7 99.4v5.8M91.6 100.7v1.1M91.6 102.4v1.2M91.6 104.2v1M94.1 109.6v1.1M94.1 110.9v.3M94.1 111.4v.2M94.1 111.9v1.1M94.1 113.2v.3M94.1 113.7v.2M94.1 114.2v1.1"/>
<path d="M94.1 115.6v.2M94.1 116v.3M94.1 116.5v1.1M94.1 117.9v.2M94.1 118.3v.3M94.1 118.8v1.1M107.5 119.1v.2M107.5 119.6v.2M107.8 117.6h-.3v1.3M107.8 117.6h.1M108 117.6h.2M108.3 117.6h1.5"/>
<path d="M109.8 117.6h.3M116.9 117.6h8.8v9.5M121.4 104.7h5.9M130.2 104.7h5.9M139 104.7h5.9M147.8 104.7h5.8M156.6 104.7h5.8M165.3 104.7h5.9M173.5 100.9v1.2M173.5 102.6v1.2M173.5 104.4v1.1M173.5 106.1v1.3"/>
<path d="M184.1 116.9v6.8h5.4M184.1 108.2v5.8M191.5 101.2v1.1M191.5 102.9v1.2M191.5 104.7v1.2M191.5 106.5v.9M241.7 116.9v6.8h-5.4M241.7 108.2v5.8M94.1 120.2v.2M94.1 120.6v.2M94.1 121.1v1.1h1.5M95.8 122.2h.2"/>
<path d="M96.3 122.2h.2M96.7 122.2h1.2M98.1 122.2h.3M98.6 122.2h.2M99.1 122.2h1.1M100.4 122.2h.3M100.9 122.2h.2M101.4 122.2h1.1M102.7 122.2h.3M103.2 122.2h.2M103.6 122.2h1.2M105 122.2h.3"/>
<path d="M105.5 122.2h.2M107.5 120v2.2h-1.5M107.5 122.5v.2M107.5 122.9v.2M107.5 123.4v1.1M107.5 124.7v.3M107.5 125.2v.2M107.5 125.7v.9h.7M108.5 126.6h.2M108.9 126.6h.2M109.4 126.6h.7M114.1 137.8v1"/>
<path d="M114.1 139.4v1.2M116.9 126.6h8.8v8.9M118.1 135.5h9.3M192.4 123.7h5.8M201.2 123.7h5.8M209.9 123.7h5.9M218.7 123.7h5.9M227.5 123.7h5.8M114.1 141.2v1.2M114.1 146.5l.1 2.3M114.1 142.9v1.2M114.1 144.7v1.2"/>
<path d="M114.2 149.4v1.1M114.2 151.1v1.2M114.2 152.9v1.2M114.2 154.6v1.2M114.2 156.4v1.2M114.2 158.1v1.2M114.2 159.9v1.2M114.2 161.7v1.1M114.2 163.4v1.2M114.2 165.2v1.2h.9M115.7 166.4h1.2M117.4 166.4h1.2"/>
<path d="M119.2 166.4h1.1M120.9 166.4h1.2M122.7 166.4h1.2M124.5 166.4h.9"/>
</g>
<g font-size="5.2">
<text x="153.9" y="41.3">2 этаж</text>
<text x="42.7" y="88.3">3 этаж</text>
<text x="194.3" y="119.7">1 этаж</text>
</g>
<text font-size="3.7" x="110.9" y="136.8">A</text>
<text font-size="3.5" x="89.3" y="108.7">1</text>
<g font-size="3.2">
<text x="111" y="118.7">2</text>
<text x="110.9" y="127.7">3</text>
</g>
<g font-size="3.1">
<text x="40.4" y="109">230В</text>
<text x="143.3" y="136.6">230В</text>
<text x="42.5" y="175.4">Условные обозначения см. лист 2</text>
</g>
<g font-size="2.9">
<text x="211.1" y="45.1">1-4</text>
<text x="65.4" y="60.3">1-8</text>
<text x="145.1" y="60.3">1-7</text>
<text x="211.1" y="65.4">1-3</text>
<text x="145.2" y="80.5">1-6</text>
<text x="211.1" y="85.1">1-2</text>
<text x="145.1" y="99.9">1-5</text>
<text x="211.2" y="105.2">1-1</text>
<text x="93.1" y="126.2">RS-485</text>
<text x="106.7" y="162.4">A-1</text>
</g>
<g font-size="2.6">
<text x="208.5" y="39.8">2 шт</text>
<text x="43.2" y="58.6">1 шт</text>
<text x="56.5" y="58.6">2 шт</text>
<text x="122.9" y="58.6">1 шт</text>
<text x="135.8" y="58.6">1 шт</text>
<text x="208.2" y="60.1">1 шт</text>
<text x="122.9" y="78.8">1 шт</text>
<text x="135.8" y="78.8">1 шт</text>
<text x="208.2" y="79.7">1 шт</text>
<text x="135.8" y="98.2">1 шт</text>
<text x="208.5" y="99.9">2 шт</text>
<text x="54.9" y="105.1">1 шт</text>
<text x="96.5" y="104.7">1 шт</text>
<text x="118.7" y="114.9">1 шт</text>
<text x="118.5" y="124.2">1 шт</text>
<text x="119" y="132.7">1 шт</text>
<text x="127.8" y="133">1 шт</text>
<text x="90.5" y="143.7">КСПВ 4х0,5</text>
<text x="135.2" y="148.2">1 шт</text>
<text x="70" y="159.9">1 шт</text>
<text x="130.8" y="168">1 шт</text>
<text x="237.6" y="188.2">ИП Панин М.П.</text>
</g>
<text font-size="2.3" x="152.6" y="184.9">Разраб.</text>
<g font-size="2.1">
<text x="197.4" y="32.2">Охранные извещатели</text>
<text x="51.7" y="47.4">Охранные извещатели</text>
<text x="131.4" y="47.4">Охранные извещатели</text>
<text x="197.4" y="52.5">Охранные извещатели</text>
<text x="131.4" y="67.6">Охранные извещатели</text>
<text x="197.4" y="72.1">Охранные извещатели</text>
<text x="131.4" y="87">Охранные извещатели</text>
<text x="197.4" y="92.3">Охранные извещатели</text>
<text x="60.4" y="148">Ручной извещатель</text>
<text x="132.8" y="152.2">Считыватель</text>
<text x="120" y="160.4">Охранные извещатели</text>
</g>
<g font-size="2">
<text x="20" y="141.2" transform="rotate(-90 20 141.2)">Cогласовано</text>
<text x="24.8" y="155.9" transform="rotate(-90 24.8 155.9)">Взаим. инв.№</text>
<text x="24.7" y="174.1" transform="rotate(-90 24.7 174.1)">Подпись и дата</text>
<text x="152.4" y="176.2">Изм.</text>
<text x="157.4" y="176">Кол.уч.</text>
<text x="164.1" y="176.1">Лист</text>
<text x="169.3" y="176.1">N док.</text>
<text x="175.3" y="176.2">Подпись</text>
<text x="183.7" y="176">Дата</text>
<text x="230.6" y="179">Стадия</text>
<text x="240.5" y="178.9">Лист</text>
<text x="249.6" y="178.9">Листов</text>
<text x="164.6" y="184.9">Панин М.П.</text>
<text x="232.8" y="181.7">РП</text>
<text x="242.4" y="181.7">3</text>
<text x="251.1" y="181.7">8</text>
<text x="24.7" y="190.2" transform="rotate(-90 24.7 190.2)">Инв. № подп.</text>
<text x="199.7" y="187.5">Структураная схема</text>
<text x="229.9" y="193.5">Формат А3</text>
</g>
<g font-size="1.5">
<text x="201.3" y="178.4">г.Тамбов, ул.Гастелло 52а</text>
<text x="200.5" y="182.1">УФК по Тамбовской области</text>
<text x="201.4" y="180.2">Административное здание</text>
</g>
</svg>
